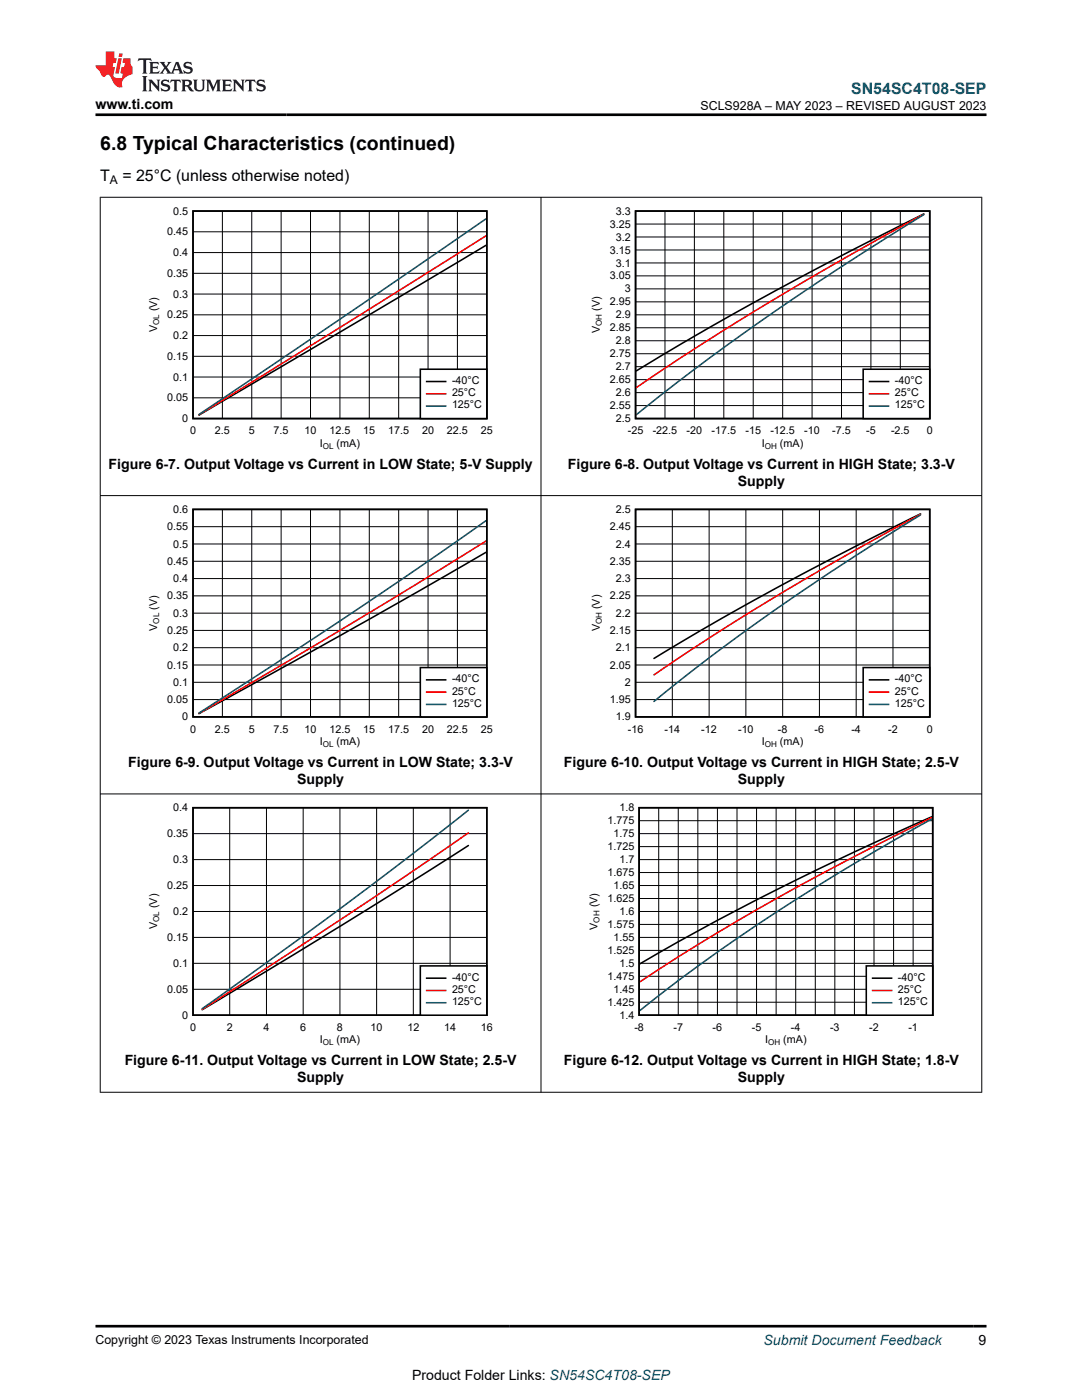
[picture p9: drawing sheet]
<svg xmlns="http://www.w3.org/2000/svg" width="216mm" height="279mm" viewBox="0 0 216 279" stroke-linecap="round" stroke-linejoin="round" font-family="sans-serif">
<path d="M38.5 42.1h58.6v41.4h-58.6zM97 49l-57.3 33.8" fill="none" stroke="#000" stroke-width=".31"/>
<g fill="none" stroke="#000" stroke-width=".2">
<path d="M38.5 58.7h58.6M38.5 54.5h58.6M38.5 50.4h58.6M38.5 46.3h58.6M44.4 42.1v41.4M50.2 42.1v41.4M56.1 42.1v41.4M62 42.1v41.4M67.8 42.1v41.4M73.7 42.1v41.4M79.6 42.1v41.4M85.4 42.1v41.4"/>
<path d="M91.3 42.1v41.4M38.5 79.4h58.6M38.5 75.2h58.6M38.5 71.1h58.6M38.5 67h58.6M38.5 62.8h58.6"/>
</g>
<path d="M97 47.1l-57.3 35.7" fill="none" stroke="#f00" stroke-width=".31"/>
<path d="M97 43.7l-26.8 18.4-30.5 20.6" fill="none" stroke="#105465" stroke-width=".31"/>
<path d="M83.9 73.7h13.2v9.8h-13.2z" fill-rule="evenodd" fill="#fff"/>
<path d="M126.8 42.1h58.7v41.4h-58.7zM184.3 42.7l-14 7.1-15.3 8.1-12.9 7.2-15.1 8.9M83.9 73.7h13.2v9.8h-13.2zM85.1 76.1h3.8" fill="none" stroke="#000" stroke-width=".31"/>
<path d="M184.3 42.7l-15.2 8.5-15.3 8.9-12.9 8-13.9 9.3M85.1 78.6h3.8" fill="none" stroke="#f00" stroke-width=".31"/>
<path d="M184.3 42.8l-15.2 9.7-14.1 9.4a445.4 445.4 0 0 0-28 20.9M85.1 81h3.8" fill="none" stroke="#105465" stroke-width=".31"/>
<g fill="none" stroke="#000" stroke-width=".2">
<path d="M126.8 57.7h58.7M126.8 55.1h58.7M126.8 52.5h58.7M126.8 49.9h58.7M126.8 47.3h58.7M126.8 44.7h58.7M132.7 42.1v41.4M138.6 42.1v41.4M144.4 42.1v41.4M150.3 42.1v41.4M156.2 42.1v41.4M162 42.1v41.4"/>
<path d="M167.9 42.1v41.4M173.8 42.1v41.4M179.6 42.1v41.4M126.8 78.4h58.7M126.8 75.8h58.7M126.8 73.2h58.7M126.8 70.6h58.7M126.8 68h58.7M126.8 65.4h58.7M126.8 62.8h58.7M126.8 60.2h58.7M126.8 80.9h58.7"/>
</g>
<path d="M172.2 73.7h13.3v9.8h-13.3z" fill-rule="evenodd" fill="#fff"/>
<path d="M172.2 73.7h13.3v9.8h-13.3zM173.5 76.1h3.8M38.5 101.7h58.6v41.4h-58.6zM97 110.2l-23.3 13.4-34 18.8" fill="none" stroke="#000" stroke-width=".31"/>
<path d="M173.5 78.6h3.8M97 108l-26.8 16.4-30.5 18" fill="none" stroke="#f00" stroke-width=".31"/>
<path d="M173.5 81h3.8M97 103.9l-13.9 9.7-11.8 8-31.6 20.7" fill="none" stroke="#105465" stroke-width=".31"/>
<g fill="none" stroke="#000" stroke-width=".2">
<path d="M38.5 118.9h58.6M38.5 115.5h58.6M38.5 112h58.6M38.5 108.6h58.6M38.5 105.1h58.6M44.4 101.7v41.4M50.2 101.7v41.4M56.1 101.7v41.4M62 101.7v41.4M67.8 101.7v41.4M73.7 101.7v41.4M79.6 101.7v41.4"/>
<path d="M85.4 101.7v41.4M91.3 101.7v41.4M38.5 139.6h58.6M38.5 136.2h58.6M38.5 132.7h58.6M38.5 129.3h58.6M38.5 125.8h58.6M38.5 122.4h58.6"/>
</g>
<path d="M83.9 133.2h13.2v9.9h-13.2z" fill-rule="evenodd" fill="#fff"/>
<path d="M126.8 101.7h58.7v41.4h-58.7zM183.7 102.5a642.9 642.9 0 0 0-53.2 28.9M83.9 133.2h13.2v9.9h-13.2zM85.1 135.7h3.8" fill="none" stroke="#000" stroke-width=".31"/>
<path d="M183.7 102.6a571.8 571.8 0 0 0-53.2 32.1M85.1 138.1h3.8" fill="none" stroke="#f00" stroke-width=".31"/>
<path d="M183.7 102.8a478.4 478.4 0 0 0-53.2 37.2M85.1 140.6h3.8" fill="none" stroke="#105465" stroke-width=".31"/>
<g fill="none" stroke="#000" stroke-width=".2">
<path d="M126.8 118.9h58.7M126.8 115.5h58.7M126.8 112h58.7M126.8 108.6h58.7M126.8 105.1h58.7M134.2 101.7v41.4M141.5 101.7v41.4M148.8 101.7v41.4M156.2 101.7v41.4M163.5 101.7v41.4M170.8 101.7v41.4M178.2 101.7v41.4"/>
<path d="M126.8 139.6h58.7M126.8 136.2h58.7M126.8 132.7h58.7M126.8 129.3h58.7M126.8 125.8h58.7M126.8 122.4h58.7"/>
</g>
<path d="M172.2 133.2h13.3v9.9h-13.3z" fill-rule="evenodd" fill="#fff"/>
<path d="M172.2 133.2h13.3v9.9h-13.3zM173.5 135.7h3.8M38.5 161.2h58.6v41.4h-58.6zM93.5 168.7l-25.7 16.2-27.5 16.6" fill="none" stroke="#000" stroke-width=".31"/>
<path d="M173.5 138.1h3.8M93.5 166.2l-23.8 16.2-29.4 19" fill="none" stroke="#f00" stroke-width=".31"/>
<path d="M173.5 140.6h3.8M93.5 161.7a1200 1200 0 0 1-53.2 39.6" fill="none" stroke="#105465" stroke-width=".31"/>
<g fill="none" stroke="#000" stroke-width=".2">
<path d="M38.5 176.7h58.6M38.5 171.6h58.6M38.5 166.4h58.6M45.8 161.2v41.4M53.2 161.2v41.4M60.5 161.2v41.4M67.8 161.2v41.4M75.2 161.2v41.4M82.5 161.2v41.4M89.8 161.2v41.4M38.5 197.4h58.6M38.5 192.3h58.6"/>
<path d="M38.5 187.1h58.6M38.5 181.9h58.6"/>
</g>
<path d="M83.9 192.8h13.2v9.8h-13.2z" fill-rule="evenodd" fill="#fff"/>
<path d="M127.5 161.2h58.6v41.4h-58.6zM186 163a580 580 0 0 0-58.3 29.4M83.9 192.8h13.2v9.8h-13.2zM85.1 195.2h3.8" fill="none" stroke="#000" stroke-width=".31"/>
<path d="M186 163.2a501.3 501.3 0 0 0-58.3 32.7M85.1 197.7h3.8" fill="none" stroke="#f00" stroke-width=".31"/>
<path d="M186 163.4a427.2 427.2 0 0 0-54.6 35.3l-3.7 3M85.1 200.1h3.8" fill="none" stroke="#105465" stroke-width=".31"/>
<g fill="none" stroke="#000" stroke-width=".2">
<path d="M127.5 179.3h58.6M127.5 176.7h58.6M127.5 174.1h58.6M127.5 171.6h58.6M127.5 169h58.6M127.5 166.4h58.6M127.5 163.8h58.6M131.4 161.2v41.4M135.3 161.2v41.4M139.2 161.2v41.4M143.2 161.2v41.4M147.1 161.2v41.4"/>
<path d="M151 161.2v41.4M154.9 161.2v41.4M158.8 161.2v41.4M162.7 161.2v41.4M166.6 161.2v41.4M170.5 161.2v41.4M174.4 161.2v41.4M178.3 161.2v41.4M182.2 161.2v41.4M127.5 197.4h58.6M127.5 194.8h58.6M127.5 192.3h58.6"/>
<path d="M127.5 189.7h58.6M127.5 187.1h58.6M127.5 184.5h58.6M127.5 181.9h58.6M127.5 200h58.6"/>
</g>
<path d="M172.9 192.8h13.2v9.8h-13.2z" fill-rule="evenodd" fill="#fff"/>
<path d="M172.9 192.8h13.2v9.8h-13.2zM174.1 195.2h3.8" fill="none" stroke="#000" stroke-width=".31"/>
<path d="M174.1 197.7h3.8" fill="none" stroke="#f00" stroke-width=".31"/>
<path d="M174.1 200.1h3.8" fill="none" stroke="#105465" stroke-width=".31"/>
<path d="M19.9 39.4h176.1M20 39.3v178.7M107.9 39.3v178.7M195.9 39.3v178.7M19.9 98.9h176.1M19.9 158.4h176.1M19.9 218h176.1" fill="none" stroke="#000" stroke-width=".2"/>
<path d="M27.7 11.6l-.2 .6 .5-.2h.6v.1v2.2l-.2 .4h1l-.2-.4v-2.2v-.1h.5l.5 .2-.1-.6zM29.8 12.4l.2 .3v1.6l-.2 .4h1.9l.1-.6a1.08 1.08 0 0 1-1.3 .2v-.7h.6l.4 .2v-.7l-.4 .2h-.6v-.5l.2-.2a1 1 0 0 1 1 .3l-.1-.5zM31.8 12.4l1 1.1-1 1.2h.9l-.2-.2 .4-.8 .5 .8-.2 .2h1.6l-.2-.2 .1-.5h1l.1 .5-.1 .2h.9l-.2-.4-.8-1.9h-.5l-1 2.1-.8-1.1 .9-1h-.8l.2 .2-.5 .6-.3-.6 .1-.2zM35.2 12.8l.4 1h-.8zM36.8 12.5a.65 .65 0 0 0-.2 .7 .65 .65 0 0 0 .6 .5l.7 .1 .1 .3a.79 .79 0 0 1-.7 .4 .79 .79 0 0 1-.7-.5l.1 .7 .2-.1a.93 .93 0 0 0 1.1 0 .93 .93 0 0 0 .4-.9 1.46 1.46 0 0 0-1.2-.6l-.1-.3a1.09 1.09 0 0 1 1.2 .2l-.2-.6-.1 .1-.6-.2zM28.4 15.2l.2 .4v2.2l-.2 .4h1l-.2-.4v-2.2l.2-.4zM29.6 15.9l.2 .4v1.5l-.2 .4h.8l-.3-.4v-1.3l1.7 1.8v-2l.2-.4h-.8l.2 .2 .1 1.1-1.2-1.3zM32.3 16a.65 .65 0 0 0-.2 .8 .65 .65 0 0 0 .7 .4l.6 .2 .1 .2a.79 .79 0 0 1-.7 .4 .79 .79 0 0 1-.7-.5l.1 .7 .2-.1a.93 .93 0 0 0 1.1 .1 .93 .93 0 0 0 .4-1 1.46 1.46 0 0 0-1.2-.5l-.1-.4a1.09 1.09 0 0 1 1.2 .2l-.2-.6-.1 .1-.6-.1zM34.1 15.9l-.1 .6a.63 .63 0 0 1 .7-.3l.1 1.6-.3 .4h1l-.2-.4v-1.6a.66 .66 0 0 1 .8 .3l-.1-.6zM36.2 15.9l.2 .4v1.5l-.2 .4h.9l-.2-.2v-.7h.5l.1 .2a.79 .79 0 0 0 1.2 .6l-1-.9a.61 .61 0 0 0 .6-.6 .61 .61 0 0 0-.5-.7zM36.9 16.2h.2a.47 .47 0 0 1 .5 .1 .47 .47 0 0 1 .1 .5l-.2 .1-.6 .1zM38.5 15.9l.2 .2a2.27 2.27 0 0 0 .4 2 1.04 1.04 0 0 0 1.7-.7v-1.3l.2-.2h-.8l.2 .4v1.1a.6 .6 0 0 1-.6 .6 .6 .6 0 0 1-.6-.6v-1.1l.3-.4zM41.1 15.9l.2 .4v1.5l-.2 .4h.7l-.2-.4v-1.4l.9 1.9 .8-1.9v1.4l-.2 .4h1l-.3-.4v-1.5l.3-.4h-.8l-.7 1.5-.7-1.5zM44.3 15.9l.2 .4v1.5l-.2 .4h1.9l.1-.6a1.09 1.09 0 0 1-1.3 .2v-.7h.6l.4 .2v-.6l-.4 .2h-.6v-.6l.2-.1a1.01 1.01 0 0 1 1 .3l-.1-.6zM46.4 15.9l.3 .4v1.5l-.3 .4h.8l-.2-.4v-1.3l1.6 1.8v-2l.2-.4h-.7l.2 .2v1.1l-1.2-1.3zM49 15.9l-.1 .6a.63 .63 0 0 1 .8-.3v1.6l-.3 .4h1l-.2-.4v-1.6a.66 .66 0 0 1 .8 .3l-.1-.6zM51.4 16a.65 .65 0 0 0-.2 .8 .65 .65 0 0 0 .6 .4l.6 .2 .2 .2a.79 .79 0 0 1-.8 .4 .79 .79 0 0 1-.6-.5l.1 .7 .2-.1a.93 .93 0 0 0 1 .1 .93 .93 0 0 0 .5-1 1.46 1.46 0 0 0-1.3-.5l-.1-.4a1.09 1.09 0 0 1 1.3 .2l-.2-.6-.2 .1-.5-.1z" fill="#231f20"/>
<path d="M21.1 10.3v2.7h-2.1l.1 .4 .9 1a.95 .95 0 0 0 .9 .9 .59 .59 0 0 1 .6-.4 .59 .59 0 0 1 .5 .3l.4 .8a1.59 1.59 0 0 0 2.1 1.4 1.61 1.61 0 0 1 1-2.3l1-.3-.1-1.5a1.59 1.59 0 0 1-.4-1.7h-1.4l-.2 .9h.5l-.1 .9h-.5l-.2 .9v.3l.4 .1-.2 .9h-.6a.73 .73 0 0 1-1.1-.7l.3-1.5h-.5l.2-.9h.5l.2-.9h-.5v-1.3zM23.6 11.6l-.6 3.1h.7l.6-3.1zM23.8 10.7l-.1 .6h.7l.1-.6z" fill="#ed1c24"/>
<path d="M19 22.9h177.8M19 264.7h177.8" fill="none" stroke="#000" stroke-width=".53"/>
<text font-size="3.9" x="20" y="29.9">6.8 Typical Characteristics (continued)</text>
<text font-size="3.2" fill="#00f" x="169.8" y="18.7">SN54SC4T08-SEP</text>
<g font-size="3.2">
<text x="20" y="36.1">T</text>
<text x="24.4" y="36.1">= 25°C (unless otherwise noted)</text>
</g>
<g font-size="2.8">
<text x="19" y="21.8">www.ti.com</text>
<text x="21.7" y="93.5">Figure 6-7. Output Voltage vs Current in LOW State; 5-V Supply</text>
<text x="113.3" y="93.5">Figure 6-8. Output Voltage vs Current in HIGH State; 3.3-V</text>
<text x="147.2" y="96.9">Supply</text>
<text x="25.6" y="153.1">Figure 6-9. Output Voltage vs Current in LOW State; 3.3-V</text>
<text x="112.5" y="153.1">Figure 6-10. Output Voltage vs Current in HIGH State; 2.5-V</text>
<text x="59.3" y="156.4">Supply</text>
<text x="147.2" y="156.4">Supply</text>
<text x="24.9" y="212.6">Figure 6-11. Output Voltage vs Current in LOW State; 2.5-V</text>
<text x="59.3" y="216">Supply</text>
<text x="112.5" y="212.6">Figure 6-12. Output Voltage vs Current in HIGH State; 1.8-V</text>
<text x="147.2" y="216">Supply</text>
<text x="195.3" y="268.5">9</text>
<text x="82.2" y="275.3">Product Folder Links: SN54SC4T08-SEP</text>
</g>
<text font-size="2.8" fill="#00f" x="152.4" y="268.5">Submit Document Feedback</text>
<g font-size="2.5">
<text x="139.8" y="21.9">SCLS928A – MAY 2023 – REVISED AUGUST 2023</text>
<text x="19" y="268.2">Copyright © 2023 Texas Instruments Incorporated</text>
</g>
<text font-size="2.4" x="21.9" y="36.7">A</text>
<g font-size="2.1">
<text x="33.4" y="47">0.45</text>
<text x="34.6" y="42.8">0.5</text>
<text x="121.7" y="45.4">3.25</text>
<text x="122.9" y="42.8">3.3</text>
<text x="34.6" y="51.1">0.4</text>
<text x="121.7" y="50.6">3.15</text>
<text x="122.9" y="53.2">3.1</text>
<text x="122.9" y="48">3.2</text>
<text x="33.4" y="55.3">0.35</text>
<text x="34.6" y="59.4">0.3</text>
<text x="121.7" y="55.8">3.05</text>
<text x="124.7" y="58.4">3</text>
<text x="31.4" y="62.2" transform="rotate(-90 31.4 62.2)">(V)</text>
<text x="33.4" y="63.6">0.25</text>
<text x="119.7" y="62" transform="rotate(-90 119.7 62)">(V)</text>
<text x="121.7" y="61">2.95</text>
<text x="122.9" y="63.6">2.9</text>
<text x="31.4" y="66.3" transform="rotate(-90 31.4 66.3)">V</text>
<text x="33.4" y="71.8">0.15</text>
<text x="34.6" y="67.7">0.2</text>
<text x="119.7" y="66.5" transform="rotate(-90 119.7 66.5)">V</text>
<text x="121.7" y="71.3">2.75</text>
<text x="121.7" y="66.1">2.85</text>
<text x="122.9" y="68.7">2.8</text>
<text x="34.6" y="76">0.1</text>
<text x="90.2" y="76.6">-40°C</text>
<text x="121.7" y="76.5">2.65</text>
<text x="122.9" y="73.9">2.7</text>
<text x="178.6" y="76.6">-40°C</text>
<text x="33.4" y="80.1">0.05</text>
<text x="90.2" y="79.1">25°C</text>
<text x="90.2" y="81.5">125°C</text>
<text x="121.7" y="81.7">2.55</text>
<text x="122.9" y="79.1">2.6</text>
<text x="178.6" y="79.1">25°C</text>
<text x="178.6" y="81.5">125°C</text>
<text x="36.4" y="84.3">0</text>
<text x="37.9" y="86.7">0</text>
<text x="42.9" y="86.7">2.5</text>
<text x="49.6" y="86.7">5</text>
<text x="54.6" y="86.7">7.5</text>
<text x="60.8" y="86.7">10</text>
<text x="63.8" y="89.1">I</text>
<text x="65.7" y="86.7">12.5</text>
<text x="67.2" y="89.1">(mA)</text>
<text x="72.5" y="86.7">15</text>
<text x="77.5" y="86.7">17.5</text>
<text x="84.2" y="86.7">20</text>
<text x="89.2" y="86.7">22.5</text>
<text x="95.9" y="86.7">25</text>
<text x="122.9" y="84.3">2.5</text>
<text x="125.3" y="86.7">-25</text>
<text x="130.2" y="86.7">-22.5</text>
<text x="137" y="86.7">-20</text>
<text x="142" y="86.7">-17.5</text>
<text x="148.7" y="86.7">-15</text>
<text x="152" y="89.1">I</text>
<text x="153.7" y="86.7">-12.5</text>
<text x="155.6" y="89.1">(mA)</text>
<text x="160.5" y="86.7">-10</text>
<text x="166.1" y="86.7">-7.5</text>
<text x="172.8" y="86.7">-5</text>
<text x="177.8" y="86.7">-2.5</text>
<text x="184.9" y="86.7">0</text>
<text x="33.4" y="105.8">0.55</text>
<text x="34.6" y="102.4">0.6</text>
<text x="121.7" y="105.8">2.45</text>
<text x="122.9" y="102.4">2.5</text>
<text x="33.4" y="112.7">0.45</text>
<text x="34.6" y="109.3">0.5</text>
<text x="121.7" y="112.7">2.35</text>
<text x="122.9" y="109.3">2.4</text>
<text x="33.4" y="119.6">0.35</text>
<text x="34.6" y="116.2">0.4</text>
<text x="121.7" y="119.6">2.25</text>
<text x="122.9" y="116.2">2.3</text>
<text x="31.4" y="125.9" transform="rotate(-90 31.4 125.9)">V</text>
<text x="31.4" y="121.7" transform="rotate(-90 31.4 121.7)">(V)</text>
<text x="34.6" y="123.1">0.3</text>
<text x="119.7" y="121.6" transform="rotate(-90 119.7 121.6)">(V)</text>
<text x="122.9" y="123.1">2.2</text>
<text x="33.4" y="126.5">0.25</text>
<text x="34.6" y="130">0.2</text>
<text x="119.7" y="126" transform="rotate(-90 119.7 126)">V</text>
<text x="121.7" y="126.5">2.15</text>
<text x="122.9" y="130">2.1</text>
<text x="33.4" y="133.4">0.15</text>
<text x="34.6" y="136.9">0.1</text>
<text x="90.2" y="136.2">-40°C</text>
<text x="121.7" y="133.4">2.05</text>
<text x="124.7" y="136.9">2</text>
<text x="178.6" y="136.2">-40°C</text>
<text x="33.4" y="140.3">0.05</text>
<text x="36.4" y="143.8">0</text>
<text x="90.2" y="138.6">25°C</text>
<text x="90.2" y="141.1">125°C</text>
<text x="121.7" y="140.3">1.95</text>
<text x="122.9" y="143.8">1.9</text>
<text x="178.6" y="138.6">25°C</text>
<text x="178.6" y="141.1">125°C</text>
<text x="37.9" y="146.2">0</text>
<text x="42.9" y="146.2">2.5</text>
<text x="49.6" y="146.2">5</text>
<text x="54.6" y="146.2">7.5</text>
<text x="60.8" y="146.2">10</text>
<text x="63.8" y="148.7">I</text>
<text x="65.7" y="146.2">12.5</text>
<text x="67.2" y="148.7">(mA)</text>
<text x="72.5" y="146.2">15</text>
<text x="77.5" y="146.2">17.5</text>
<text x="84.2" y="146.2">20</text>
<text x="89.2" y="146.2">22.5</text>
<text x="95.9" y="146.2">25</text>
<text x="125.3" y="146.2">-16</text>
<text x="132.6" y="146.2">-14</text>
<text x="139.9" y="146.2">-12</text>
<text x="147.3" y="146.2">-10</text>
<text x="152" y="148.7">I</text>
<text x="155.2" y="146.2">-8</text>
<text x="155.6" y="148.7">(mA)</text>
<text x="162.6" y="146.2">-6</text>
<text x="169.9" y="146.2">-4</text>
<text x="177.2" y="146.2">-2</text>
<text x="184.9" y="146.2">0</text>
<text x="34.6" y="161.9">0.4</text>
<text x="123.6" y="161.9">1.8</text>
<text x="33.4" y="167.1">0.35</text>
<text x="121.2" y="164.5">1.775</text>
<text x="122.4" y="167.1">1.75</text>
<text x="34.6" y="172.3">0.3</text>
<text x="121.2" y="169.7">1.725</text>
<text x="123.6" y="172.3">1.7</text>
<text x="33.4" y="177.4">0.25</text>
<text x="121.2" y="174.9">1.675</text>
<text x="122.4" y="177.4">1.65</text>
<text x="31.4" y="185.4" transform="rotate(-90 31.4 185.4)">V</text>
<text x="31.4" y="181.2" transform="rotate(-90 31.4 181.2)">(V)</text>
<text x="34.6" y="182.6">0.2</text>
<text x="119.2" y="185.5" transform="rotate(-90 119.2 185.5)">V</text>
<text x="119.2" y="181.1" transform="rotate(-90 119.2 181.1)">(V)</text>
<text x="121.2" y="185.2">1.575</text>
<text x="121.2" y="180">1.625</text>
<text x="123.6" y="182.6">1.6</text>
<text x="33.4" y="187.8">0.15</text>
<text x="121.2" y="190.4">1.525</text>
<text x="122.4" y="187.8">1.55</text>
<text x="34.6" y="193">0.1</text>
<text x="90.2" y="195.7">-40°C</text>
<text x="121.2" y="195.6">1.475</text>
<text x="123.6" y="193">1.5</text>
<text x="179.2" y="195.7">-40°C</text>
<text x="33.4" y="198.2">0.05</text>
<text x="36.4" y="203.3">0</text>
<text x="90.2" y="198.1">25°C</text>
<text x="90.2" y="200.6">125°C</text>
<text x="121.2" y="200.7">1.425</text>
<text x="122.4" y="198.2">1.45</text>
<text x="123.6" y="203.3">1.4</text>
<text x="179.2" y="198.1">25°C</text>
<text x="179.2" y="200.6">125°C</text>
<text x="37.9" y="205.8">0</text>
<text x="45.2" y="205.8">2</text>
<text x="52.6" y="205.8">4</text>
<text x="59.9" y="205.8">6</text>
<text x="63.8" y="208.2">I</text>
<text x="67.2" y="208.2">(mA)</text>
<text x="67.2" y="205.8">8</text>
<text x="74" y="205.8">10</text>
<text x="81.3" y="205.8">12</text>
<text x="88.6" y="205.8">14</text>
<text x="95.9" y="205.8">16</text>
<text x="126.6" y="205.8">-8</text>
<text x="134.4" y="205.8">-7</text>
<text x="142.2" y="205.8">-6</text>
<text x="150" y="205.8">-5</text>
<text x="152.7" y="208.2">I</text>
<text x="156.3" y="208.2">(mA)</text>
<text x="157.8" y="205.8">-4</text>
<text x="165.6" y="205.8">-3</text>
<text x="173.4" y="205.8">-2</text>
<text x="181.2" y="205.8">-1</text>
</g>
<g font-size="1.6">
<text x="31.8" y="64.9" transform="rotate(-90 31.8 64.9)">OL</text>
<text x="120.1" y="65" transform="rotate(-90 120.1 65)">OH</text>
<text x="64.4" y="89.5">OL</text>
<text x="152.6" y="89.5">OH</text>
<text x="31.8" y="124.4" transform="rotate(-90 31.8 124.4)">OL</text>
<text x="120.1" y="124.6" transform="rotate(-90 120.1 124.6)">OH</text>
<text x="64.4" y="149.1">OL</text>
<text x="152.6" y="149.1">OH</text>
<text x="31.8" y="184" transform="rotate(-90 31.8 184)">OL</text>
<text x="119.6" y="184.1" transform="rotate(-90 119.6 184.1)">OH</text>
<text x="64.4" y="208.6">OL</text>
<text x="153.3" y="208.6">OH</text>
</g>
</svg>
